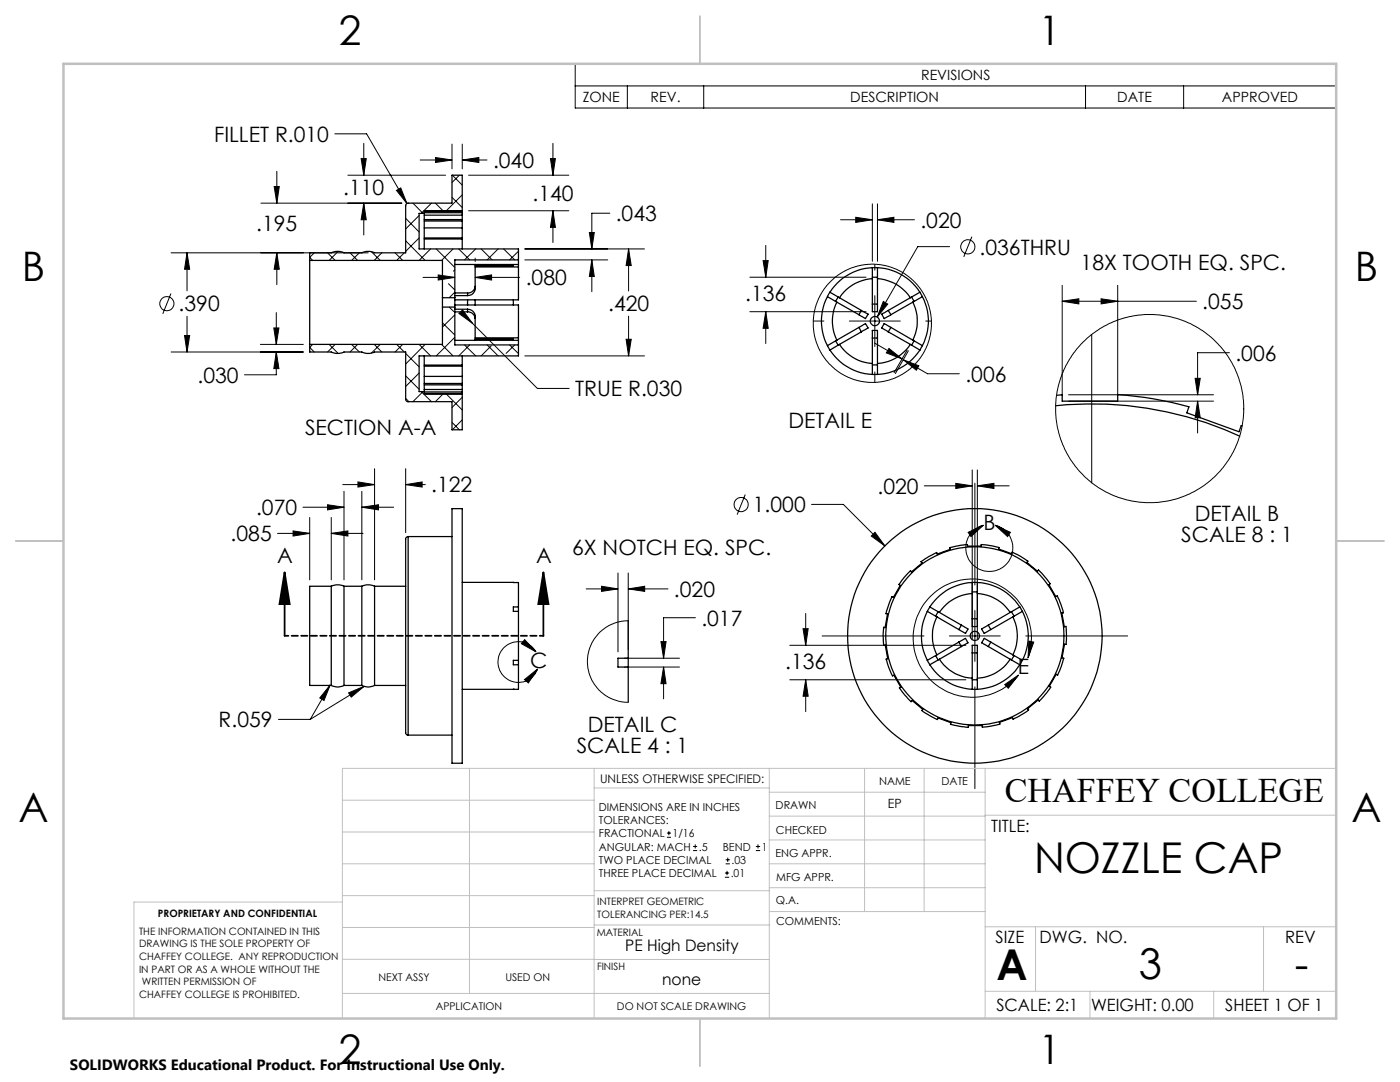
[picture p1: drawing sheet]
<svg xmlns="http://www.w3.org/2000/svg" width="279mm" height="216mm" viewBox="0 0 279 216" stroke-linecap="round" stroke-linejoin="round" font-family="sans-serif">
<g fill="none" stroke="#000" stroke-width=".25">
<path d="M61.8 52v16.7M61.8 52h26.5v7.4M84.7 42.6v7.1M84.7 42.6h-1.1v7.1h19.9v2.2M84.7 42.1h7.6M84.7 42.9h7.6M84.7 42.4h7.6M84.7 43.8h7.6M84.7 45.5h7.6M84.7 44.1h7.6M84.7 47.5h7.6M84.7 47.7h7.6"/>
<path d="M88.3 59.4v1.9M88.3 59.4h2.5M90.8 59.4v1.9M90.8 52.8h12.7M90.8 59h2.5M90.8 58.5h2.5M90.8 59.8h2.5M92.3 42.1v-7.1h-2.1v5.5h-8.8l-.4 .2v9.7h-6.2a3 3 0 0 0-2.6 0h-3.5a3 3 0 0 0-2.6 0h-4.3v1.6M92.3 42.1h.1M92.3 42.9v.9M92.3 45.5v2M92.3 42.1h-7.6v.5"/>
<path d="M92.3 42.1v.8M92.3 43.8v1.7M92.3 47.5v2.2M93.3 59.8h1.5M93.3 58.5v.5M93.3 59.8v1.1M94.8 52.8v4.8a1.45 1.45 0 0 1-1.5 1.4M94.8 57.2a1.46 1.46 0 0 1-1.5 1.3M94.8 59.8v1.1M94.8 53.3h8.7M102.4 52.8v.2h-7.6M102.4 59.8v1.1"/>
<path d="M103.5 51.9v.9M103.5 53.3v6.5h-8.7M103.5 52.8v.5M103.5 51.9h-12.7v7.5M165.1 59.2a10.5 10.5 0 0 0 0 9.8M165.1 59.2l1.9 1.1M165.6 58.3l-.5 .9M165.6 58.3l1.9 1.1M167.3 59.3l-.5 .8M167.5 59.4l4.4 2.5M174.1 55.6a8.4 8.4 0 0 0-6.6 3.8M174.1 53.4a10.7 10.7 0 0 0-8.5 4.9"/>
<path d="M174.1 53.4h1M174.1 53.4v7.3M174.1 55.3h1M175.1 55.6a8.4 8.4 0 0 1 6.6 3.8M175.1 53.4a10.7 10.7 0 0 1 8.5 4.9M175.1 53.4v7.3M181.9 59.3l.5 .8M183.6 58.3l.5 .9M183.6 58.3l-6.3 3.6M184.1 59.2a10.5 10.5 0 0 1 0 9.8M184.1 59.2l-6.3 3.6M61.8 68.7v1.5h4.3a3 3 0 0 0 2.6 0h3.5a3 3 0 0 0 2.6 0h6.2v9.7l.4 .3h8.8v5.6h2.1v-7.2"/>
<path d="M84.7 71v7.1M84.7 78.1v.5h7.6M84.7 78.5h7.6M84.7 78.2h7.6M84.7 77.7h7.6M84.7 76.8h7.6M84.7 76.5h7.6M84.7 75.1h7.6M84.7 73.1h7.6M84.7 72.8h7.6M88.3 61.3v7.4h-26.5M88.3 61.3h2.5"/>
<path d="M90.8 61.3v7.5h12.7M90.8 67.9h12.7M90.8 62.2h2.5M90.8 61.7h2.5M90.8 60.9h2.5M92.3 78.5v.1M92.3 76.8v.9M92.3 73.1v2M92.3 71v2.1M92.3 75.1v1.7M92.3 77.7v.8M93.3 62.2a1.46 1.46 0 0 1 1.5 1.3"/>
<path d="M93.3 61.7a1.45 1.45 0 0 1 1.5 1.3v4.9M93.3 60.9h1.5M93.3 61.7v.5M94.8 60.9h8.7v6.5M94.8 67.7h7.6v.2M94.8 67.4h8.7M103.5 67.9v.9M103.5 67.4v.5M103.5 68.8v2.2h-19.9v7.1h1.1M165.1 69l.5 .8M165.6 69.8a10.8 10.8 0 0 0 8.5 4.9M166.8 68l.5 .9"/>
<path d="M167 60.3a8.5 8.5 0 0 0 0 7.6M167 67.9l-1.9 1.1M167 60.3l4.4 2.5M167.5 68.7a8.5 8.5 0 0 0 6.6 3.8M167.5 68.7l-1.9 1.1M171.4 65.3l1.3-.7 .5 .8-1.3 .8M171.4 65.3l-4.4 2.6M171.4 65.3l.5 .9M171.9 61.9l1.3 .8-.5 .9-1.3-.8M171.9 66.2l-4.4 2.5M171.9 61.9l-.5 .9M174.1 74.7h1"/>
<path d="M174.1 60.7v1.5h1v-1.5M174.1 67.5v-1.6h1v1.6M174.1 67.5v7.2M174.1 72.8h1M174.1 60.7h1M174.1 67.5h1M175.1 67.5v7.2M177.3 61.9l-1.3 .8 .5 .9 1.3-.8M177.3 61.9l.5 .9M177.3 66.2l4.4 2.5M177.8 65.3l-1.3-.7-.5 .8 1.3 .8M177.8 65.3l4.4 2.6"/>
<path d="M177.8 65.3l-.5 .9M181.7 68.7a8.5 8.5 0 0 1-6.6 3.8M181.7 68.7l1.9 1.1M182.2 60.3a8.5 8.5 0 0 1 0 7.6M182.2 67.9l1.9 1.1M182.4 68l-.5 .9M183.6 69.8a10.8 10.8 0 0 1-8.5 4.9M184.1 69l-.5 .8M210.9 78.9l1.1-.1v1.2h11.1v-1.3a69.7 69.7 0 0 1 14.2 2.5l-.4 1.2 10.4 3.7 .4-1.2 .2 .1M210.7 81a70.9 70.9 0 0 1 36.7 6M66.1 117a3 3 0 0 1 2.6 0M66.1 117v19.8"/>
<path d="M66.1 117h-4.3v19.8h4.3M68.7 117v19.8M68.7 117h3.5M72.2 117a3 3 0 0 1 2.6 0M72.2 117v19.8M74.8 117v19.8M74.8 117h6.2M81.5 107.1l-.4 .1-.1 .3v38.8l.2 .3 .3 .1M81.5 107.1v39.6M81.5 107.1h8.7M90.2 101.5h2.1v50.8h-2.1zM92.3 116.2h11.2v4.9"/>
<path d="M181.4 114.2l.3-.3 .2 .2 2.1-1.8-.2-.2 3.1-1.9 .1 .4 2.7-1-.2-.3 3.6-.6v.3h2.7v-.3l2.3 .2 1.3 .4-.1 .2 2.6 1 .1-.3 1.6 .8 1.5 1-.2 .2 2.1 1.8 .3-.3 2.3 2.8-.3 .2 1.4 2.4 .3-.2 .4 .8 .8 2.6h-.3l.5 2.8 .3-.1 .1 1.3v2.3h-.4l-.5 2.7h.4l-.5 1.8-.7 1.6-.3-.2-1.4 2.4 .3 .2-2 2.5-.3 .3-.2-.2-2.1 1.7 .2 .3-.4 .3-2.7 1.5-.1-.3-2.6 .9 .1 .4-.5 .1-3.1 .5v-.3h-2.7v.3l-3.6-.6 .1-.3-2.6-.9-.1 .3-1.6-.8-1.5-1 .1-.3-2.1-1.7-.2 .2-2.3-2.7 .3-.2-1.4-2.4-.3 .2-.2-.4-1.1-3 .4-.1-.5-2.7-.3 .1-.2-1.8 .2-1.8h.2l.5-2.7-.3-.1 .7-2.1 .5-1.2 .3 .1 1.4-2.4-.3-.2zM194 118.4a8.5 8.5 0 0 0-6.5 3.8M194 116.2a10.5 10.5 0 0 0-8.4 4.9M194 116.2h1.1M194 116.2v7.3M194 118.1h1.1M195.1 118.4a8.5 8.5 0 0 1 6.5 3.8M195.1 116.2a10.5 10.5 0 0 1 8.4 4.9M195.1 116.2v7.3M66.1 136.8a2.7 2.7 0 0 0 2.6 0M68.7 136.8h3.5M72.2 136.8a2.7 2.7 0 0 0 2.6 0"/>
<path d="M74.8 136.8h6.2M102.4 137.5h.1M103.5 121.1h-1.1v.9h1.1M103.5 122v9.8M103.5 131.8h-1.1v.8h1.1M103.5 132.6v4.9h-11.2M103.5 121.1v.9M103.5 131.8v.8M125.4 123.9v7.4M125.4 131.3h-2.1v1.8h2.1M125.4 133.1v7M125.4 131.3v1.8"/>
<path d="M185.1 122a10.8 10.8 0 0 0 0 9.8M185.1 131.8l.5 .8M185.1 122l1.9 1.1M185.6 132.6a10.7 10.7 0 0 0 8.4 4.9M185.6 121.1l-.5 .9M185.6 121.1l1.9 1.1M186.7 130.8l.5 .9M187 123.1a8.5 8.5 0 0 0 0 7.6M187 130.7l-1.9 1.1M187 123.1l4.3 2.5M187.2 122.1l-.5 .8M187.5 131.6a8.6 8.6 0 0 0 6.5 3.7"/>
<path d="M187.5 122.2l4.4 2.5M191.3 128.1l1.4-.7 .5 .9-1.3 .7M191.3 128.1l-4.3 2.6M191.3 128.1l.6 .9M191.9 124.7l1.3 .8-.5 .9-1.4-.8M191.9 129l-6.3 3.6M191.9 124.7l-.6 .9M194 137.5h1.1M194 123.5v1.5h1.1v-1.5M194 130.3v-1.5h1.1v1.5M194 130.3v7.2M194 135.6h1.1"/>
<path d="M194 123.5h1.1M194 130.3h1.1M195.1 130.3v7.2M197.2 124.7l-1.3 .8 .5 .9 1.3-.8M197.2 124.7l.5 .9M197.2 129l4.4 2.6M197.7 128.1l-1.3-.7-.5 .9 1.3 .7M197.7 128.1l4.4 2.6M197.7 128.1l-.5 .9M201.6 131.6a8.4 8.4 0 0 1-6.5 3.7M201.6 131.6l1.9 1M201.6 122.2l-4.4 2.5"/>
<path d="M201.9 122.1l.5 .8M202.1 123.1a8.5 8.5 0 0 1 0 7.6M202.1 130.7l1.9 1.1M202.4 130.8l-.5 .9M203.5 132.6a10.7 10.7 0 0 1-8.4 4.9M203.5 121.1l.5 .9M203.5 121.1l-1.9 1.1M204 122a10.8 10.8 0 0 1 0 9.8M204 131.8l-.5 .8M204 122l-6.3 3.6M81.5 146.7h8.7"/>
<circle cx="174.6" cy="64.1" r=".93"/>
<circle cx="194.5" cy="126.9" r=".92"/>
<circle cx="194.6" cy="126.9" r="17.8"/>
<circle cx="194.6" cy="126.9" r="25.4"/>
</g>
<g fill="none" stroke="#000" stroke-width=".2">
<path d="M114.8 12.7h151.9v8.9h-151.9zM114.8 17.1h151.9M125.2 17.1v4.5M140.4 17.1v4.5M216.6 17.1v4.5M236.2 17.1v4.5M54.7 37.2h1l-.5 3.3zM55.2 34.2v6.3M66.8 26.7h6.4l8 13.9M69.4 35h19.5M72.1 31.6h1l-.5 3.4zM72.6 28.6v6.4"/>
<path d="M79.1 38l.9-.5 1.2 3.1zM83.9 31.9h6.3M86.9 31.4l3.3 .5-3.3 .5zM90.2 39.4l2.1 2M90.2 28.8v4.9M90.3 35l2 1.9M91.7 35l-1.5 1.4M92.3 38.9l-3.2 3.2M92.3 31.9l3.3-.5v1zM92.3 28.8v4.9M92.3 31.9h4.9M93.5 35h20"/>
<path d="M109.9 31.6h.9l-.5 3.4zM110.3 28.6v6.4M34.1 58.6l-1.6 4M34.1 50.4h39.4M37.3 50.4l.6 3.3h-1.1zM37.3 50.4v7.6M52.1 40.5h28.1M55.2 50.4l.5 3.3h-1zM55.2 50.4v6.4M62.7 50.4l-.9 1 .6 .6M65.4 50.4l1.5 1.6M67.5 50.2l-1.8 1.8"/>
<path d="M69.8 50.4l1.6 1.6M71.7 50.4l-1.5 1.6M72.6 40.5l.5 3.4h-1zM72.6 40.5v6.4M74.1 50.2l1.8 1.8M76.2 50.4l-1.5 1.6M78.8 50.4l1.6 1.6M80.7 50.4l-1.5 1.6M81 48l3.8 4M81 43.6l2.6 2.7M82.4 40.5l2 2.1M83.6 47.5l-2.6 2.7"/>
<path d="M83.6 43l-2.6 2.7M84.4 55.4h6.4M85.9 49.7l-2.3 2.3M86.1 40.5l-2 2.1M86.9 40.5l1.5 1.6M87.1 49.7l3.7 3.7M87.5 54.9l3.3 .5-3.3 .5zM89.5 56.6l1.3 1.3M90.4 49.7l-2.3 2.3M90.8 53.8l-.3 .3M90.8 58.3l-1.2 1.1M91.5 49.7l2.2 2.2"/>
<path d="M93.5 42.1h20M94.8 55.4l3.3-.5v1zM94.8 51.5v.7M94.8 55.4h8.9M94.9 49.7l-2.2 2.2M96 49.7l2.2 2.2M99.4 49.7l-2.2 2.2M100.5 49.7l2.2 2.2M103.5 50.1l-1.8 1.8M104.7 49.7h23.9M104.7 51.9h16.6M110.3 42.1l.5 3.3h-.9z"/>
<path d="M110.3 42.1v6.3M117.6 46.4h1l-.5 3.3zM118.1 51.9l.5 3.3h-1zM118.1 51.9v6.3M121.7 42.5h-3.6v7.2M125.4 49.7l.6 3.3h-1zM125.4 49.7v8.4M149.6 55.3h23.2M152.3 52h1l-.5 3.3zM152.8 49v6.3M167.7 43.9h6.4M170.8 43.4l3.3 .5-3.3 .5z"/>
<path d="M174.1 40.7v11.4M174.6 52.7v1.2M174.6 59v10.1M175.1 43.9l3.3-.5v1zM175.1 40.7v11.4M175.1 43.9h7.4M189.5 49.2h-6.3l-8.2 14.1M194 47.2l-1.7 4.1M212 56.9v21.9M219.7 59.6l3.4 .5-3.4 .5zM223.1 56.9v21.9M34.1 70.2h26.4"/>
<path d="M36.8 67h1.1l-.6 3.2zM37.3 63.1v7.1M52 68.7h8.5M54.6 65.4h1.1l-.6 3.3zM55.1 70.2l.6 3.4h-1.1zM55.1 70.2v4.6h-6.3M55.1 62.4v6.3M62.4 68.7l-.6 .6 .9 .9M65.7 68.7l1.8 1.8M66.9 68.7l-1.5 1.5M70.2 68.7l1.5 1.5M71.4 68.7l-1.6 1.5"/>
<path d="M74.7 68.7l1.5 1.5M75.9 68.7l-1.8 1.7M79.2 68.7l1.5 1.5M80.4 68.7l-1.6 1.5M81 79.5l.6 .7M81 75l2.6 2.7M81 70.5l2.6 2.7M83.6 74.4l-2.6 2.7M83.6 68.7l2.3 2.3M84.1 78.1l2 2.1M84.4 78.1l-2 2.1M84.8 68.7l-3.8 3.9"/>
<path d="M88.1 68.7l2.3 2.3M88.3 64.4l2.5 2.5M88.4 78.6l-1.5 1.6M89.1 78.6l3.2 3.2M89.6 61.3l1 .9M90.8 62.8l-2.5 2.5M90.8 67.3l-3.7 3.7M91.6 62.5l.7-.7 2 2.7zM92.3 79.3l-2.1 2M92.7 68.8l2.2 2.2M93.3 63.5l1 1M93.7 68.8l-2.2 2.2"/>
<path d="M94.3 64.5l12.9 13h6.4M97.2 68.8l2.2 2.2M98 69l-2 2M101.7 68.8l1.8 1.8M102.7 68.8l-1.7 1.7M104.7 71h23.9M125 67.7h1l-.6 3.3zM125.4 63.1v7.9M149.6 62.2h23.2M152.8 62.2l.5 3.3h-1zM152.8 62.2v6.3M162.3 64.1h2.1"/>
<path d="M169.5 64.1h10.2M174.5 68.4l5.5 3.2M174.6 74.2v2.1M176.3 60.1l.9 .6-2.2 2.6zM177.4 69.5l2.6 2.1-3.1-1.2zM180.3 71.8l3.1 1.2-.5 .9zM180.3 71.8l4.8 2.8h6.4M181 69.8l-2.6 4.6M181.3 70l-2.6 4.5M184.7 64.1h1.2M212 60.1l3.3-.5v1zM212 60.1h26.8"/>
<path d="M213.3 78.8h28.9M217.9 66.7v29.6M238.5 75.5h1l-.5 3.3zM245.4 70.4h-6.4v8.4M68.4 96.7h6.4M68.7 98v17.7M71.4 96.2l3.4 .5-3.4 .5zM72.2 98v17.7M74.8 93.5v22.2M81 96.7l3.2-.5v1zM81 93.5v12.8M81 96.7h3.9"/>
<path d="M90.2 84.3l1.5 1.5M92.3 83.8l-2 2M148.7 98.7l-1.6 4M184.5 96.9h9.5M190.7 96.4l3.3 .5-3.3 .6zM194 93.8v33.7M194.6 96.4v20.3M195.1 96.9l3.3-.5v1.1zM195.1 93.8v33.7M195.1 96.9h6.3M213.3 80h28.9M239 80l.5 3.4h-1z"/>
<path d="M239 80v6.4M55.4 106.4h6.4M58.5 105.9l3.3 .5-3.3 .6zM60.5 101.2h8.2M61.8 103.3v12.4M65.4 100.7l3.3 .5-3.3 .5zM66.1 106.4l3.3-.5v1.1zM66.1 103.3v12.4M66.1 106.4h6.4M72.2 101.2l3.3-.5v1zM72.2 101.2h6.4M117 117.5h6.3"/>
<path d="M120.1 117l3.2 .5-3.2 .5zM123.3 114.3v15.8M125.4 117.5l3.3-.5v1zM125.4 114.3v15.3M125.4 117.5h7.9M162 100.6h6.3l8.3 8.3M174.6 106.2l2 2.7-2.7-1.9zM193.2 106.2l3.1-1.4-2.5 2.3zM196.3 104.8a4.7 4.7 0 0 0-2.7 7.2 4.7 4.7 0 0 0 7.7 0 4.7 4.7 0 0 0-2.7-7.2M198.6 104.8l3 1.4-.5 .9zM65.9 136.7l-1.2 3.1-.9-.5zM65.9 136.7l-4 6.8"/>
<path d="M69.6 138.3l3.1-1.4-2.6 2.2zM72.7 136.9l-10.8 6.6M104.7 135.6l2.6-2.1-1.9 2.8zM104.7 127.6l2.3 2.5-2.9-1.7zM107 130.1a4.1 4.1 0 0 0-6.4-.9 4.1 4.1 0 0 0 .6 6.3 4.1 4.1 0 0 0 6.1-2M124.6 131.3h11M124.6 133.1h11M125.4 123.9l-1.4 .1-1.5 .4-1.6 .8-1.1 .9-1.3 1.5-.4 .8-.6 1.5-.3 1.8 .1 1.4 .5 1.8 .7 1.5 1 1.3 1.1 .9 1.6 .9 1.7 .5 1.5 .1M131.9 128h1l-.5 3.3zM132.4 133.1l.5 3.3h-1zM132.4 133.1v6.4M138.8 123.3h-6.4v8"/>
<path d="M157.6 128.8h35.2M157.6 135.6h35.2M160.3 125.4h1l-.5 3.4zM160.8 135.6l.5 3.3h-1zM160.8 122.4v6.4M160.8 135.6v6.4M164.1 126.9h20.3M189.5 126.9h10.1M194.6 121.8v10.2M194.6 137.1v20.3M200.5 136.6l2.8-1.9-2.1 2.6zM204.7 126.9h20.3"/>
<path d="M205.2 131.3a11.8 11.8 0 0 0-12-15.8 11.8 11.8 0 0 0-9.6 17.3 11.8 11.8 0 0 0 19.7 1.9M205.3 127.9l1 .2-1.1 3.2zM55.6 143.5h6.3M133.1 167.1h.8M133.1 166.2h.8M133.5 165.8v.9M138.3 169.7h.8M138.3 168.9h.8M138.7 168.5v.8M144.7 175h.8M144.7 174.2h.8M144.8 172.4h.9"/>
<path d="M144.8 171.6h.9M145.1 173.8v.8M145.2 171.1v.9M150.8 169.7h.9M150.8 168.9h.9M151.3 168.5v.8"/>
<circle cx="193.2" cy="49.3" r="1.41"/>
<circle cx="33.3" cy="60.6" r="1.42"/>
<circle cx="174.1" cy="64.5" r="11.8"/>
<circle cx="229.4" cy="81.5" r="18.8"/>
<circle cx="147.9" cy="100.7" r="1.42"/>
</g>
<path d="M56.8 114.2l1 6.3h-2zM56.8 114.2v12.7M108.4 114.2l1.1 6.3h-2.1zM108.4 114.2v12.7" fill="none" stroke="#000" stroke-width=".35"/>
<path d="M108.5 126.9h-51.7" fill="none" stroke="#000" stroke-width=".35" stroke-dasharray="1.3 .6" stroke-dashoffset=".5"/>
<g fill="none" stroke="#c0c0c0" stroke-width=".2">
<path d="M68.3 159.7h50.3M93.7 153.3v44.9M118.6 153.3v49.9M118.6 157.2h34.9M153.5 153.3v49.9M153.5 158.1h43.1M172.5 153.3v28.6M184.4 153.3v28.6M196.6 153.3v49.9M266.7 153.3h-198.4v49.9M68.3 178.7h50.3M68.3 172.4h50.3"/>
<path d="M68.3 166h50.3M68.3 180h-41.6v23.2M118.6 177.7h35M153.5 167.6h43.1M153.5 162.8h43.1M153.5 172.4h43.1M153.5 177.1h43.1M196.6 162.7h70.1M68.3 198.2h85.2M68.3 191.4l85.2 .1M68.3 185.1h50.3M118.6 184.6h35"/>
<path d="M153.6 181.9h43M196.6 197.8h70.1M196.6 184.9h70.1M206.7 184.9v12.9M217.5 197.8v5.4M242.2 197.8v5.4M252.2 184.9v12.9"/>
</g>
<path d="M139.7 3.2v9.5M3.1 107.9h9.6M266.7 107.9h9.5M139.7 203.2v9.6" fill="none" stroke="#c0c0c0" stroke-width=".25"/>
<path d="M12.7 12.7h254v190.5h-254z" fill="none" stroke="#c0c0c0" stroke-width=".5"/>
<g fill="#000">
<path d="M58.5 105.9l3.3 .5-3.3 .6zM66.1 106.4l3.3-.5v1.1zM65.4 100.7l3.3 .5-3.3 .5zM72.2 101.2l3.3-.5v1zM71.4 96.2l3.4 .5-3.4 .5zM81 96.7l3.2-.5v1zM65.9 136.7l-2.1 2.6 .9 .5zM69.6 138.3l.5 .8 2.6-2.2zM174.6 106.2l-.7 .8 2.7 1.9zM160.3 125.4h1l-.5 3.4zM160.8 135.6l.5 3.3h-1zM190.7 96.4l3.3 .5-3.3 .6zM195.1 96.9l3.3-.5v1.1zM92.3 31.9l3.3-.5v1zM86.9 31.4l3.3 .5-3.3 .5zM109.9 31.6h.9l-.5 3.4zM110.3 42.1l.5 3.3h-.9zM72.1 31.6h1l-.5 3.4zM72.6 40.5l.5 3.4h-1zM55.2 50.4l.5 3.3h-1zM54.7 37.2h1l-.5 3.3zM79.1 38l2.1 2.6-1.2-3.1zM117.6 46.4h1l-.5 3.3zM118.1 51.9l.5 3.3h-1zM125.4 49.7l.6 3.3h-1zM125 67.7h1l-.6 3.3zM37.3 50.4l.6 3.3h-1.1zM36.8 67h1.1l-.6 3.2zM54.6 65.4h1.1l-.6 3.3zM55.1 70.2l.6 3.4h-1.1zM87.5 54.9l3.3 .5-3.3 .5zM94.8 55.4l3.3-.5v1zM91.6 62.5l2.7 2-2-2.7zM239 80l.5 3.4h-1zM238.5 75.5h1l-.5 3.3zM219.7 59.6l3.4 .5-3.4 .5zM212 60.1l3.3-.5v1zM131.9 128h1l-.5 3.3zM132.4 133.1l.5 3.3h-1zM120.1 117l3.2 .5-3.2 .5zM125.4 117.5l3.3-.5v1zM176.3 60.1l-1.3 3.2 2.2-2.6zM170.8 43.4l3.3 .5-3.3 .5zM175.1 43.9l3.3-.5v1zM152.8 62.2l.5 3.3h-1zM152.3 52h1l-.5 3.3zM177.4 69.5l2.6 2.1-3.1-1.2zM180.3 71.8l3.1 1.2-.5 .9z"/>
<path d="M108.4 114.2l1.1 6.3h-2.1zM56.8 114.2l1 6.3h-2z"/>
<path d="M104.7 127.6l2.3 2.5-2.9-1.7zM104.7 135.6l2.6-2.1-1.9 2.8zM193.2 106.2l3.1-1.4-2.5 2.3zM198.6 104.8l3 1.4-.5 .9zM205.3 127.9l1 .2-1.1 3.2zM200.5 136.6l2.8-1.9-2.1 2.6z"/>
</g>
<g font-size="8.5">
<text x="206.4" y="174.2">NOZZLE CAP</text>
<text x="198.9" y="195.5">A</text>
<text x="227.3" y="195.4">3</text>
<text x="258.4" y="195.4">-</text>
</g>
<g font-size="8.1">
<text x="67.6" y="8.9">2</text>
<text x="207.3" y="8.9">1</text>
<text x="4.4" y="56.2">B</text>
<text x="270.4" y="56.2">B</text>
<text x="3.7" y="164.1">A</text>
<text x="269.7" y="164.1">A</text>
<text x="67.6" y="212.4">2</text>
<text x="207.3" y="212.4">1</text>
</g>
<text font-size="6.9" x="200.5" y="160.1">CHAFFEY COLLEGE</text>
<g font-size="4.2">
<text x="42.7" y="28.3">FILLET R.010</text>
<text x="98.4" y="33.5">.040</text>
<text x="68.5" y="38.9">.110</text>
<text x="106.3" y="40.1">.140</text>
<text x="51.1" y="46.2">.195</text>
<text x="122.9" y="44.1">.043</text>
<text x="183.7" y="45.4">.020</text>
<text x="195.5" y="50.8">.036THRU</text>
<text x="215.7" y="53.8">18X TOOTH EQ. SPC.</text>
<text x="104.9" y="57">.080</text>
<text x="35.6" y="62.1">.390</text>
<text x="121.4" y="62.2">.420</text>
<text x="148.7" y="60.2">.136</text>
<text x="239.9" y="61.7">.055</text>
<text x="246.6" y="72">.006</text>
<text x="39.4" y="76.4">.030</text>
<text x="192.7" y="76.2">.006</text>
<text x="114.8" y="79.1">TRUE R.030</text>
<text x="60.9" y="86.9">SECTION A-A</text>
<text x="157.4" y="85.4">DETAIL E</text>
<text x="86.1" y="98.3">.122</text>
<text x="175.1" y="98.5">.020</text>
<text x="51.1" y="102.8">.070</text>
<text x="150.3" y="102.2">1.000</text>
<text x="196.3" y="105.8">B</text>
<text x="238.5" y="104">DETAIL B</text>
<text x="46" y="108">.085</text>
<text x="55.3" y="112.4">A</text>
<text x="107" y="112.4">A</text>
<text x="114.2" y="110.8">6X NOTCH EQ. SPC.</text>
<text x="235.7" y="108.1">SCALE 8 : 1</text>
<text x="134.5" y="119.1">.020</text>
<text x="140" y="124.8">.017</text>
<text x="105.8" y="133.3">C</text>
<text x="156.7" y="133.6">.136</text>
<text x="203.1" y="134.5">E</text>
<text x="43.6" y="145.1">R.059</text>
<text x="117.3" y="146">DETAIL C</text>
<text x="115.1" y="150.2">SCALE 4 : 1</text>
</g>
<g font-size="3.4">
<text x="197.8" y="166">TITLE:</text>
<text x="198.7" y="188.1">SIZE</text>
<text x="207.5" y="188.1">DWG. NO.</text>
<text x="256.5" y="188.2">REV</text>
<text x="198.8" y="201.7">SCALE: 2:1</text>
<text x="217.7" y="201.8">WEIGHT: 0.00</text>
<text x="244.5" y="201.7">SHEET 1 OF 1</text>
</g>
<g font-size="3.2">
<text x="124.8" y="189.8">PE High Density</text>
<text x="132.2" y="196.6">none</text>
</g>
<text font-size="3" x="14" y="213.5">SOLIDWORKS Educational Product. For Instructional Use Only.</text>
<g font-size="2.8">
<text x="183.8" y="16">REVISIONS</text>
<text x="116.3" y="20.4">ZONE</text>
<text x="129.8" y="20.4">REV.</text>
<text x="169.7" y="20.4">DESCRIPTION</text>
<text x="223" y="20.4">DATE</text>
<text x="243.9" y="20.4">APPROVED</text>
</g>
<text font-size="2.5" x="177.2" y="161.3">EP</text>
<text font-size="2.4" x="119.8" y="156.2">UNLESS OTHERWISE SPECIFIED:</text>
<g font-size="2.2">
<text x="119.5" y="161.8">DIMENSIONS ARE IN INCHES</text>
<text x="154.8" y="161.4">DRAWN</text>
<text x="175.4" y="156.6">NAME</text>
<text x="187.9" y="156.7">DATE</text>
<text x="119.5" y="164.4">TOLERANCES:</text>
<text x="119.5" y="167.1">FRACTIONAL</text>
<text x="134.2" y="167.1">1/16</text>
<text x="154.9" y="166.3">CHECKED</text>
<text x="119.5" y="172.4">TWO PLACE DECIMAL</text>
<text x="119.5" y="169.7">ANGULAR: MACH</text>
<text x="139.5" y="169.7">.5</text>
<text x="144.2" y="169.7">BEND</text>
<text x="146" y="172.4">.03</text>
<text x="152" y="169.7">1</text>
<text x="154.8" y="171">ENG APPR.</text>
<text x="119.5" y="175">THREE PLACE DECIMAL</text>
<text x="145.8" y="175">.01</text>
<text x="154.9" y="175.7">MFG APPR.</text>
<text x="154.9" y="180.4">Q.A.</text>
<text x="154.9" y="184.6">COMMENTS:</text>
</g>
<g font-size="2.1">
<text x="75.5" y="195.7">NEXT ASSY</text>
<text x="100.9" y="195.7">USED ON</text>
<text x="86.9" y="201.5">APPLICATION</text>
<text x="123.1" y="201.6">DO NOT SCALE DRAWING</text>
</g>
<g font-size="2">
<text x="31.5" y="182.9">PROPRIETARY AND CONFIDENTIAL</text>
<text x="119.2" y="180.6">INTERPRET GEOMETRIC</text>
<text x="119.2" y="183.1">TOLERANCING PER:14.5</text>
<text x="27.8" y="186.5">THE INFORMATION CONTAINED IN THIS</text>
<text x="27.8" y="189">DRAWING IS THE SOLE PROPERTY OF</text>
<text x="27.8" y="191.6">CHAFFEY COLLEGE. ANY REPRODUCTION</text>
<text x="119.1" y="186.7">MATERIAL</text>
<text x="27.8" y="194.1">IN PART OR AS A WHOLE WITHOUT THE</text>
<text x="28.3" y="196.6">WRITTEN PERMISSION OF</text>
<text x="119.1" y="193.5">FINISH</text>
<text x="27.8" y="199.1">CHAFFEY COLLEGE IS PROHIBITED.</text>
</g>
</svg>
